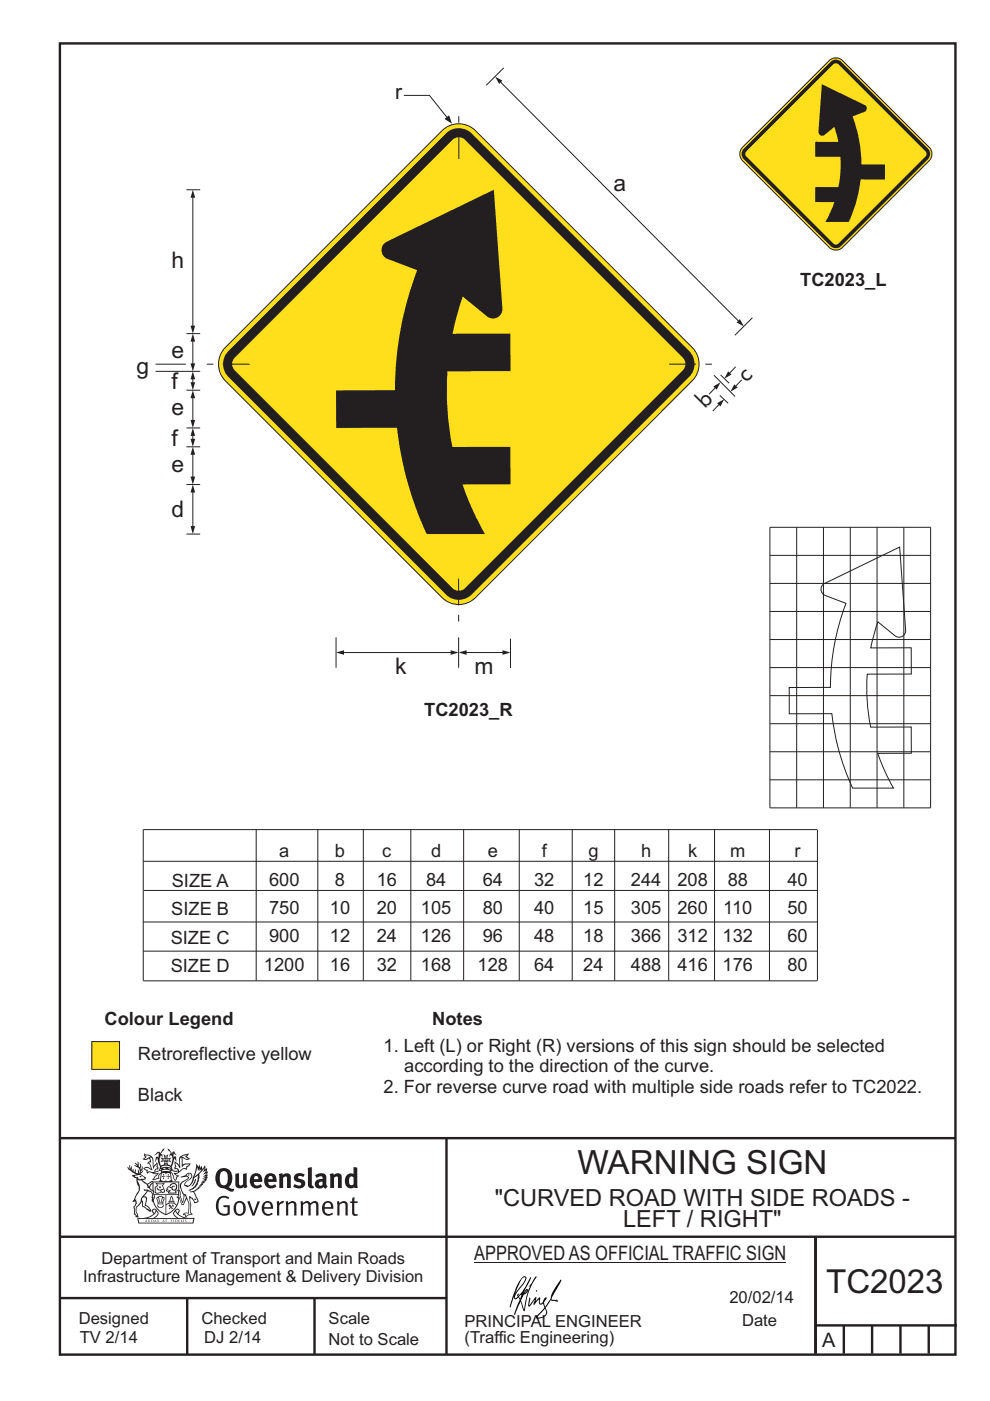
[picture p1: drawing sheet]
<svg xmlns="http://www.w3.org/2000/svg" width="210mm" height="297mm" viewBox="0 0 210 297" stroke-linecap="round" stroke-linejoin="round" font-family="sans-serif">
<g fill="none" stroke="#231f20" stroke-width=".51">
<path d="M12.7 9.2h190v278h-190zM12.7 241.3h189.9M94.7 241.4v45.8M12.7 275.2h82M12.7 262.2h190.1M39.7 275.2v12M66.7 275.2v12M173 262.2v24.8M173 281h30M179 281v6M185 281v6M191 281v6"/>
<path d="M197 281v6"/>
</g>
<path d="M100.6 267.7h66.2" fill="none" stroke="#231f20" stroke-width=".21"/>
<g fill="#231f20">
<path d="M47 248.5a2.55 2.55 0 0 0 0 2.7l.3 .1a.81 .81 0 0 0 1-.9v-.6a1.04 1.04 0 0 0-1.1-1.5zM46.3 248.1a1.82 1.82 0 0 1 2.1-.2 1.82 1.82 0 0 1 .9 1.9 2.29 2.29 0 0 1-.8 1.9l.7 .3h.5l-.2 .6a2.87 2.87 0 0 1-2-.7 2.12 2.12 0 0 1-1.7-3.1z" fill-rule="evenodd"/>
<path d="M49.9 248.9l.8-.2v2a.46 .46 0 0 0 .2 .6 .46 .46 0 0 0 .7-.2v-2.2l.7-.2v2.4l.2 .5-.6 .4-.2-.3a1.02 1.02 0 0 1-1.2 .2 1.02 1.02 0 0 1-.6-1.1z" fill-rule="evenodd"/>
<path d="M54 249.5l-.1 .5h.9a.49 .49 0 0 0-.2-.6 .49 .49 0 0 0-.6 .1zM53.4 249.2a1.34 1.34 0 0 1 1.6-.3 1.34 1.34 0 0 1 .6 1.5v.2h-1.7a.77 .77 0 0 0 .5 .8 .77 .77 0 0 0 .9-.3l.3 .4a1.59 1.59 0 0 1-2.1 .2 1.59 1.59 0 0 1-.4-2z" fill-rule="evenodd"/>
<path d="M57 249.5l-.1 .5h.9a.49 .49 0 0 0-.2-.6 .49 .49 0 0 0-.6 .1zM56.4 249.2a1.34 1.34 0 0 1 1.6-.3 1.34 1.34 0 0 1 .7 1.5v.2h-1.8a.77 .77 0 0 0 .5 .8 .77 .77 0 0 0 .9-.3l.3 .4a1.59 1.59 0 0 1-2 .2 1.59 1.59 0 0 1-.5-2z" fill-rule="evenodd"/>
<path d="M59.1 248.9l.8-.2 .1 .4a.95 .95 0 0 1 1-.3 .95 .95 0 0 1 .7 .8v2.3h-.8v-2.3a.46 .46 0 0 0-.8 .1v2.2h-.9z" fill-rule="evenodd"/>
<path d="M62.5 249.1a1.75 1.75 0 0 1 2.1-.1l-.2 .5-.6-.2a.43 .43 0 0 0-.6 .3l.4 .3a1.04 1.04 0 0 1 1.2 1.2 1.04 1.04 0 0 1-1.4 .9l-1.2-.4 .3-.6 1 .4 .4-.4a.88 .88 0 0 0-1-.5l-.4-.2-.1-.4z" fill-rule="evenodd"/>
<path d="M65.3 247.6l.8-.2 .1 3.8 .2 .2 .2 .5a.88 .88 0 0 1-1-.1 .88 .88 0 0 1-.3-1z" fill-rule="evenodd"/>
<path d="M67.8 250.6a.43 .43 0 0 0-.1 .7 .43 .43 0 0 0 .7-.1v-.7zM66.8 249.2a1.7 1.7 0 0 1 2.4 .1v1.8l.3 .4-.4 .5-.5-.3a1.03 1.03 0 0 1-1.7-.2 1.03 1.03 0 0 1 .8-1.5h.7v-.4a.8 .8 0 0 0-1.2 .1z" fill-rule="evenodd"/>
<path d="M69.9 248.9l.8-.2 .1 .4a.95 .95 0 0 1 1-.3 .95 .95 0 0 1 .7 .8v2.3h-.8v-2.3a.46 .46 0 0 0-.8 .1v2.2h-.8z" fill-rule="evenodd"/>
<path d="M74.3 249.5a1.48 1.48 0 0 0 0 1.7l.4 .1 .3-.2v-1.5l-.3-.2zM75 247.4l.8 .2 .1 4.3h-.7l-.1-.2a1.26 1.26 0 0 1-1.4 0 1.26 1.26 0 0 1-.6-1.3 1.29 1.29 0 0 1 .5-1.3 1.29 1.29 0 0 1 1.4-.2z" fill-rule="evenodd"/>
<path d="M46.4 253.9a1.72 1.72 0 0 1 2.2 0l-.2 .3a1.24 1.24 0 0 0-1.4-.1 1.24 1.24 0 0 0-.7 1.3 1.49 1.49 0 0 0 1.3 2l.7-.2v-1.3h-.9l-.1-.4h1.4v2a1.93 1.93 0 0 1-2.2-.1 1.93 1.93 0 0 1-.7-2.2l.2-.7z" fill-rule="evenodd"/>
<path d="M50.3 255.2a1.65 1.65 0 0 0 .3 2.2 .99 .99 0 0 0 1-1.5 .78 .78 0 0 0-.4-.8 .78 .78 0 0 0-.9 .1zM50 254.9a1.33 1.33 0 0 1 1.6-.1 1.33 1.33 0 0 1 .5 1.5 1.31 1.31 0 0 1-1.3 1.5 1.31 1.31 0 0 1-1.3-1.6l.1-.5z" fill-rule="evenodd"/>
<path d="M52.5 254.7l.4-.1 .9 2.6 .8-2.5h.5l-1.1 3h-.5z" fill-rule="evenodd"/>
<path d="M56.2 255.2l-.2 .7h1.4a.7 .7 0 0 0-.3-.8 .7 .7 0 0 0-.9 .1zM55.9 255a1.22 1.22 0 0 1 1.5-.2 1.22 1.22 0 0 1 .5 1.5h-1.9a.93 .93 0 0 0 .5 1 .93 .93 0 0 0 1.2-.2l.1 .3a1.43 1.43 0 0 1-1.7 .1 1.43 1.43 0 0 1-.6-1.7z" fill-rule="evenodd"/>
<path d="M58.7 254.8l.4-.2 .1 .5 .4-.3 .6-.2-.2 .6a.66 .66 0 0 0-.8 .6v1.9h-.4z" fill-rule="evenodd"/>
<path d="M60.6 254.8l.4-.2 .1 .5a.94 .94 0 0 1 1-.4 .94 .94 0 0 1 .8 .7v2.3h-.5l-.1-2.5a.81 .81 0 0 0-1.2 .3v2.2h-.4z" fill-rule="evenodd"/>
<path d="M63.7 254.7l.5-.1 .1 .5 .4-.3a.78 .78 0 0 1 1.1 .3 .9 .9 0 0 1 1-.5 .9 .9 0 0 1 .7 .8v2.3h-.4l-.1-2.5a.67 .67 0 0 0-1.1 .3v2.2h-.5v-2.4l-.4-.2-.7 .4v2.2h-.5z" fill-rule="evenodd"/>
<path d="M69 255.2l-.2 .7h1.4a.7 .7 0 0 0-.3-.8 .7 .7 0 0 0-.9 .1zM68.7 255a1.22 1.22 0 0 1 1.5-.2 1.22 1.22 0 0 1 .5 1.5h-1.9a.93 .93 0 0 0 .5 1 .93 .93 0 0 0 1.2-.2l.1 .3a1.44 1.44 0 0 1-1.7 .1 1.44 1.44 0 0 1-.6-1.7z" fill-rule="evenodd"/>
<path d="M71.4 254.8l.5-.2 .1 .5a.94 .94 0 0 1 1-.4 .94 .94 0 0 1 .7 .7v2.3h-.4l-.1-2.5a.81 .81 0 0 0-1.2 .3v2.2h-.5z" fill-rule="evenodd"/>
<path d="M74.7 254l.5-.2v.9h.7l-.1 .4h-.7l.1 2.2 .1 .1h.5l.1 .3a.75 .75 0 0 1-1.2-.6v-2h-.4v-.4h.4z" fill-rule="evenodd"/>
<path d="M30.8 244.9l1.1 .3-.9 .5h-.4l.5-.5zM31.8 245.5l.2-.1a2.44 2.44 0 0 1 .4 2l.1 .4 .7-1-.1 .6 .3 .3a.57 .57 0 0 0-.6 .8l-1-.2-.5 .2 .1-.5-.7-.2 .6-.2 1 .5 .1-.1-.6-1.3-.2-.1 .5-.1zM30.7 244.5l-.2 .4 .3 .4-.6 .4a1.04 1.04 0 0 0 1.4-.1l.2 .7h-.4l-.2 .4a.94 .94 0 0 1 .9 1.1l-.2-.1a1.16 1.16 0 0 0-1.5-.1l.3 .4 .4 .2 .1 .5 .2 .2v-.2a.94 .94 0 0 1 1.1 .2h.9l-1.2 1.2a1.13 1.13 0 0 0 1.2-.2l.4-.1-.1-.4 .5-.7a.83 .83 0 0 0-.6 1.1l-.3-.1-.7 .3 1.1-1.4-.5 .2-.5-.1 1.3-.5-.2-.2-.8 .4v-.3l.2-.2 .3 .1 .1-.3-.2-.4v-.6l-.2-.3-.6 .9v-.7a1.42 1.42 0 0 0-1.7-1.8z" fill-rule="evenodd"/>
<path d="M38.5 245.3l.5-.3 .7-.1-.6 .3 .8 .5h-.3zM38.3 245.5h.2l.1 2a1.69 1.69 0 0 1 1.5-.7l-.7 .5 .1 .5a1.1 1.1 0 0 0-1.5 .6l-.1-.5-.2-.2h-.5l.2-.4-.2-.7a1.42 1.42 0 0 1 .8 1.1l.2-.1zM37.1 246.2l.1 1-.2 .3v.5l.6-.1 .1 .2a.96 .96 0 0 1-1.1-.1l-.1 .1a1.06 1.06 0 0 0 1.3 .2v.1a.72 .72 0 0 1-1 .2l.3 .5 .6 .3-.4 .1-.1 .7-.3-.4-.3-1.1-.4-.4 .4 .9a1.54 1.54 0 0 0 .6 1.2l.2-.3a.58 .58 0 0 1 .5-.7l.1-.2h-.3l-.4-.3 .9-.5a.93 .93 0 0 1 1.1-.5l.1 .2 .2-.1 .1-.5a.99 .99 0 0 0 .7-.9l-1.3 .1-.4 .3v-1.5l.9 .4 .8-.3h-.3l-.5-.4 .4-.7-.7 .2a1.46 1.46 0 0 0-1.3 2.1v.4l-.2-.4z" fill-rule="evenodd"/>
<path d="M35.6 248.9l.2 .1-.1 .4h.3l-.3 .1v.5l-.1-.6h-.3l.3-.1z" fill-rule="evenodd"/>
<path d="M34.6 248.9l.2 .1-.1 .3 .4 .1h-.4v.6l-.1-.5-.3-.1h.3z" fill-rule="evenodd"/>
<path d="M34.3 248.8a.57 .57 0 0 1 .9 .2 .57 .57 0 0 1 .9-.2l.2 1.4-.2 .1a.57 .57 0 0 1-.9-.1 .69 .69 0 0 1-1.1 0zM34.2 248.1l-.3 2.1-.2 .4h2.9l-.1-.4-.3-2.1h-.2v.3l-.8-.1-.9 .1 .1-.3z" fill-rule="evenodd"/>
<path d="M34.2 252.4a.3 .3 0 0 0 .6 0 .3 .3 0 0 0-.6 0zM33.3 251l.3 .3-.3 .3a.79 .79 0 0 0 0 1.3l.8-.2-.1-.3a.55 .55 0 0 1-.7-.6h.1l.1 .3 .4 .1 .8-.2-.4-.7 .4-.3-.7 .1zM33 250.7l1.1 .2 .9-.2-.4 .7 .4 1.1a.56 .56 0 0 1-.8 .3l-.2 .1a.73 .73 0 0 1-.9 .1 .73 .73 0 0 1-.3-.9v-.4l.5-.4z" fill-rule="evenodd"/>
<path d="M35.6 251.9l.7-.5a.58 .58 0 0 1 1-.1 .58 .58 0 0 1-.5 .9l-.2-.3a.43 .43 0 0 1 .6-.3v-.1a.57 .57 0 0 0-.8 .2l-.2-.1-.3 .2 .4 .1a.55 .55 0 0 0 .9 .5v.5h-1.3l.3-.4-.1-.2-.6 .1 .2-.2-.2-.1zM35.4 251.8l-.1 .2a.39 .39 0 0 0 .2 .7l.3-.1-.2 .5h1.9l-.1-.8a.86 .86 0 0 0-.1-1.4 .86 .86 0 0 0-1.3 .4z" fill-rule="evenodd"/>
<path d="M36 254.8h.8v.2h-.8zM36.4 253.8l.2 .8h-.4zM36.4 253.5l-.3 .5-.1 .6h-.2v.4l-.7 .4 .1 .2a1.48 1.48 0 0 1 2.2 .1l.2-.1-.6-.5v-.5h-.2l-.1-.6z" fill-rule="evenodd"/>
<path d="M35.8 255.4l.3 .1 .2 .3 .3-.2-.2-.2a.38 .38 0 0 1 .4 .5l-.1-.2-.3 .3 .3 .2-.3 .2-.1-.3-.4 .3-.1-.2 .4-.3-.2-.1-.1 .1z" fill-rule="evenodd"/>
<path d="M34.5 254h.2v.2l-.3 .6h-.1zM33.6 255.3h.9v.2a.55 .55 0 0 1-.8 .4v-.2h-.2zM33.4 254h.2l.2 .8h-.2zM33.6 255h.8l.1 .1-.8 .1zM33.8 253.7h.5l-.2 1.1h-.2zM33.3 253.8l-.1 .3 .3 1.2a.48 .48 0 0 0-.1 .5 .48 .48 0 0 0 .4 .3l.6-.1a.49 .49 0 0 0 .2-.7l.3-1.2-.1-.3a1.42 1.42 0 0 0-1.5 0z" fill-rule="evenodd"/>
<path d="M33.6 251.6h.5l.1 .3h-.4z" fill-rule="evenodd"/>
<path d="M41.3 250.1l.3-.2-.2 .9-.6 .7h-.2l.5-.7z" fill-rule="evenodd"/>
<path d="M39.7 249l.3-.2 .5 .2a.88 .88 0 0 1-.6 1.1 1.22 1.22 0 0 0-.8 1.3l.5 .2a.72 .72 0 0 0 .9-.4l.5-.8 .2-.6 .8-.6v.3a2.85 2.85 0 0 1-2 2.8l.1 .1a2.13 2.13 0 0 0 1.9-1.5l-.1-.2a2.01 2.01 0 0 0 .3-1.8l1.2-1.3-.4 1 .7-.5-.7 1 .8-.4-.8 .8 .7-.1-.9 .5 .8-.1-.8 .4h.7l-.8 .3 .3 .2h-.4l.2 .4-.4-.1 .2 .3h-.4l.1 .3h-.1a2.16 2.16 0 0 1-2 1l.1 .2h.4a.76 .76 0 0 1 .7 .7l.5 1.2-.6 .2a1.45 1.45 0 0 0-1.2-1.3l.3 1.8-.1 1.9 .4 .2a1.07 1.07 0 0 0-1.2 .4v-.3l-.5-.2a.87 .87 0 0 1 1-.1l.1-.7a4.4 4.4 0 0 0-.6-3.1l-.1-.3h-.2a2.16 2.16 0 0 1-.7-2.2l.3-.3 1.2-.8a.55 .55 0 0 0-.4-.7zM37.8 252.4a.76 .76 0 0 1 .3 1.1l.6 1.6 .4-1.7 .2 .1a.61 .61 0 0 1-.1 .9l-.3 .9h-.2l-.7-1.6-.3 .1a1.18 1.18 0 0 0 .1-1.4zM41.8 247.5l.2 .8 .3-.6v.6l.3-.5a1.9 1.9 0 0 1-1.1 1.4l-.3 .3zM38.2 249.6l1.4-.1 .2 .1v.3l-.5 .3a1.26 1.26 0 0 0-1 1.9l.2 .7a1.84 1.84 0 0 1 .2 2l-.4-1.3a.96 .96 0 0 0-.4-1.3l-.4 .3a.78 .78 0 0 1-.1 1.3l.2 .2h.4l.4 1.1a.38 .38 0 0 0 .2 .4 .38 .38 0 0 0 .4-.1l.6-1.2a2.94 2.94 0 0 1 .3 2.5v.5l-.8-.1-.3 .4v.2l.4-.1 .1 .4 .2 .1a1.02 1.02 0 0 1 1.3-.5l-.1-.4-.3-.1 .2-1.7-.3-1.4 .1 .1a1.14 1.14 0 0 1 .7 .9 .63 .63 0 0 0 .9-.2 .63 .63 0 0 0-.2-.8l-.6-1.3 .9-.6 .2-.3 .2-.1v-.2h.3l-.1-.3h.4l-.1-.3 .5-.1-.2-.2 .5-.4 .1-.2-.3 .1 .5-.6-.3 .1 .3-.6-.4 .1 .4-.5v-.3l-.3 .2 .1-.6v-.3l-.4 .3-.1-.8-.5 .8-.2-.7-.2 .5-.3-.8-.1 .6-.5-.8-.1 1.4-.7 1.9a1.81 1.81 0 0 1-.9 1.4l-.6-.2a1.75 1.75 0 0 1 1.1-1.2 .75 .75 0 0 0 .1-1.3 .75 .75 0 0 0-1.2 .5z" fill-rule="evenodd"/>
<path d="M41.2 254.2l.3-.1 .1 .3h-.4z" fill-rule="evenodd"/>
<path d="M29.4 258.4h11.6l-.2 .8h-11.3zM31.3 258.2l.5-.1a2.48 2.48 0 0 0 1.4-1.3l.2 .6-.5 .5-.4 .3zM32.5 256.6l.3-.2 .2 .2-.3 .6zM37.2 256.8a2.65 2.65 0 0 0 1.8 1.4h-1.1l-.5-.3-.5-.5zM37.4 256.6l.2-.2 .3 .2-.3 .6zM29.2 258.2l.1 1.2h11.7l.3-1.1-.2-.1a4.1 4.1 0 0 1-3.3-.9l.3-.4-.1-.5a1.06 1.06 0 0 0-1.3 .9l.2 .4 .6 .5h-4.7l.3-.1a.84 .84 0 0 0 .6-.7 .84 .84 0 0 0-.5-.9l-.3-.2-.5 .1-.1 .5 .3 .4a4.2 4.2 0 0 1-3.4 .9z" fill-rule="evenodd"/>
<path d="M31 258.7l.1 .2h-.2zM31 258.6l-.3 .5 .4-.1 .2 .1z" fill-rule="evenodd"/>
<path d="M31.3 258.6h.2v.4a.25 .25 0 0 0 .3-.1 .25 .25 0 0 0-.1-.3h.1a.29 .29 0 0 1 0 .4 .29 .29 0 0 1-.4 0 .29 .29 0 0 1 0-.4z" fill-rule="evenodd"/>
<path d="M32.2 258.6a.22 .22 0 0 1 .3 .2 .22 .22 0 0 1-.3 .2zM32 258.6v.5a.33 .33 0 0 0 .5-.1 .33 .33 0 0 0 0-.4 .33 .33 0 0 0-.5 0z" fill-rule="evenodd"/>
<path d="M32.9 258.7l.1 .2h-.2zM32.9 258.6l-.2 .5 .3-.1 .2 .1z" fill-rule="evenodd"/>
<path d="M33.3 258.6h.2v.2l.3-.2-.2 .2 .2 .3-.3-.2-.1 .2h-.1l.2-.3z" fill-rule="evenodd"/>
<path d="M34.7 258.7l.1 .2h-.2zM34.7 258.6l-.3 .5 .4-.1 .2 .1z" fill-rule="evenodd"/>
<path d="M35 258.6h.4h-.1v.5h-.2l.1-.5z" fill-rule="evenodd"/>
<path d="M36.2 258.6h.3h-.2v.2h.2h-.2l.1 .3h-.2z" fill-rule="evenodd"/>
<path d="M36.7 258.6h.2v.5h-.2z" fill-rule="evenodd"/>
<path d="M37.3 258.6a.22 .22 0 0 1 .3 .2 .22 .22 0 0 1-.3 .2zM37.1 258.6v.5a.33 .33 0 0 0 .5-.1 .33 .33 0 0 0 0-.4 .33 .33 0 0 0-.5 0z" fill-rule="evenodd"/>
<path d="M37.8 258.6h.3h-.1v.2h.1h-.1v.2l.1 .1h-.3z" fill-rule="evenodd"/>
<path d="M38.3 258.6h.3l-.1 .4 .2 .1h-.4z" fill-rule="evenodd"/>
<path d="M38.9 258.6h.2v.5h-.2z" fill-rule="evenodd"/>
<path d="M39.3 258.6h.2l-.2 .1 .2 .2-.1 .2h-.1v-.2l.2 .1z" fill-rule="evenodd"/>
<path d="M34.2 247.4a1.51 1.51 0 0 1 2 .2 2.67 2.67 0 0 0-2.1 0zM35.7 247.6l.4 .2 .1 .2-.4-.1zM34.6 247.7l.4-.1 .2 .2h-.4zM34 247.9l.3 .1-.3 .1zM34.9 246.9l.3-.2 .2 .2zM34.9 245.7h.2v.4h-.2zM35 245.1l.2 .2 .2-.2-.1 .4h-.2zM35.1 246.3h.2l.1 .4-.2-.2-.2 .2zM35.3 245.7h.2v.4h-.2zM34.4 245.7l.3 .1v.2l-.3 .1 .2-.2zM35.7 245.8l.3-.1-.2 .2 .2 .2-.4-.1zM32.7 244.9l1-.5-.1 1-.2-.1-.4 .1-.2 1.1 .5-1 .2 .9a1.84 1.84 0 0 1 .3 1.7l.4 .1a2.48 2.48 0 0 1 2.2 .1l.2-.3-.2-.7 .7-1.7 .4 .6-.2-1-.2-.1-.2 .3v-.9l.6 .4-.6-.7h-.3l-.1 .4-.5-.8-.5-.3 .2 .4 .5 .6-.4 .7 .4-.3a2.06 2.06 0 0 1 0 2.2l-.6-.2-.1-.6 .1-.1 .8 .2-.4-.5 .4-.5-.7 .2-.2-.2 .2-.7-.5 .4-.5-.4 .2 .7-.2 .2-.7-.2 .4 .5-.4 .5 .7-.2 .2 .1-.2 .6-.5 .2a2.02 2.02 0 0 1 0-2.2l.3 .5-.1-.6-.3-.1 .8-1.2-.5 .3-.4 .7-.2-.3a.8 .8 0 0 0-.8 .5z" fill-rule="evenodd"/>
<path d="M29.2 250.1l.3 .2a.61 .61 0 0 1 .8 .3l.3 .2a.8 .8 0 0 1 .6 1l.4 .1 .5 .6a1 1 0 0 1 .5 1l-.1 .7v-.5h-.1a.96 .96 0 0 0-.8-1.3l-.3-.2h-.6l-.1-.1-.2 .1 .2 .3h.5l-1.1 1.4-.2 .9-.4 .6a1.33 1.33 0 0 0-.5 1.8l.2 .5a1.26 1.26 0 0 1-.5-1.4l-.1-.4a1.56 1.56 0 0 0 .4-1.7l-.3 .2 .2-.5a3.2 3.2 0 0 0 .7-3zM30.4 253.9h.4a2.06 2.06 0 0 1-.1 1.6l.7 .5 .4 .5-.6-.2-.8-.6-.1-.9a.51 .51 0 0 1 .1-.9zM28.6 249.3a1.52 1.52 0 0 1 2.1 .6l-1.1 .1-.2-.1-.2-.4-.4 .1zM27.5 247v.8l-.3-.4-.2 .1a3.1 3.1 0 0 0 2 1.5l-1 .1 .5 .6 .5 .1v1.1a1.84 1.84 0 0 1-.2 2.5l-.4 .9-.4 .4 .3 .1 .4-.1 .1 .4-.2 .5-.3 .2 .1 1.8 .2-.1 .2 .6h.2l.4-.1-.1-.5a1.3 1.3 0 0 1-.1-1.6l.8-1.1 .2 1.1 .6 .2 .4 .6 .2-.2 .2 .4 .5-.1a1.85 1.85 0 0 0-1.2-1.3l.1-.3a1.39 1.39 0 0 0 0-1.5h-.5l.5-.6a.66 .66 0 0 1 .9-.4 .66 .66 0 0 1 .3 .9l-.1 .4h.2v.1l-.2 .3 .2 .5 .2-.3a2.24 2.24 0 0 0 .1-2.2 .73 .73 0 0 1-.7-.6 .73 .73 0 0 1 .5-.8l.1-.2a.94 .94 0 0 0-.9 .8 .48 .48 0 0 1-.1-.5 .48 .48 0 0 1 .5-.3l.5-.3a.51 .51 0 0 0-.8 .2l-.5 .3-1-.8 .6-.1 .1-.5-1.1-.7 .5-.4v-.4l-.5 .5 .1-.2a.69 .69 0 0 0 .2-1.1v.5l-.3 .2 .1-1.1-.3-.2 .1 .6-.1 .2-.4-1.2v.6l-.7-.3 .6 .6-.6-.2 .2 .3a1 1 0 0 1 .8 1.5l-.2-.8v.8l-.5-.2-.1-.7-.2 .6-.2-.1v-.6l-.2 .4-.2-.2 .1-.7-.2 .5z" fill-rule="evenodd"/>
<path d="M29.5 249.5l.3-.2 .3 .3z" fill-rule="evenodd"/>
<path d="M32.4 250.5h5.6v2l-.2-.1v-1.7h-5.2v2.5h5.2v-.8l.1 .2-.1 1.1v-.3h-2.5v4a4.1 4.1 0 0 0 2.6-3.6l.1-.1a4 4 0 0 1-2.8 3.9 4.2 4.2 0 0 1-2.8-4.7l.1 1.3 .1-.1a3.8 3.8 0 0 0 2.5 3.3v-4h-2.5l-.2-.9z" fill-rule="evenodd"/>
<circle cx="40" cy="249.1" r=".17"/>
</g>
<path d="M19.5 220.8h5.9v5.9h-5.9z" fill-rule="evenodd" fill="#ffdf1b" stroke="#231f20" stroke-width=".21"/>
<path d="M19.5 229h5.9v5.9h-5.9z" fill-rule="evenodd" fill="#231f20" stroke="#231f20" stroke-width=".21"/>
<g fill="#000">
<path d="M111.6 273.7l.2-.2-.5 .7zM110.4 274.5l.2 .1-.3 .8-.2-.5zM110.9 270.9h.5a9.3 9.3 0 0 1-2 3.1l-.1 .3 1-2.5zM110.6 271a14.7 14.7 0 0 0-2.2 4.9l-.3 1.2 .1 .1 .8-2.3a.42 .42 0 0 0 .2 .6 .42 .42 0 0 0 .6-.3l.2-.1 .2 .5-1.1 3.2h.2l1.1-2.9 .6 1.9 .2 .2 .2-.5a13.5 13.5 0 0 1 2-6.2l.4-.5-.1-.2-1.6 2.1 .4-.1a14.9 14.9 0 0 0-1.3 5.1l-.4-1.1a1.39 1.39 0 0 1 .2-1.9l.1-.2a.92 .92 0 0 0 .8-1.2 .75 .75 0 0 0-.8 .7l-.1 .2 1.6-3.4h-.1l-.4 .7a10.5 10.5 0 0 1-2.2 3.3l.2-.5a.32 .32 0 0 0-.4 .2 .32 .32 0 0 0 .1 .4l-.5 .4a3.2 3.2 0 0 1 1.1-2.3l.5-.6a2.49 2.49 0 0 0 .7-1.6l-.4-.2z" fill-rule="evenodd"/>
<path d="M113.7 273.6l.3 .2h-.3z" fill-rule="evenodd"/>
<path d="M115.6 277.5a1.15 1.15 0 0 1 .1 1.3 1.15 1.15 0 0 1-1.2 .5l-.6 .1zM112.2 275.2l-.2 1.6 .2 .2 1.2-1.5-.2 1.1 1.1-1.1a.94 .94 0 0 0 .4 1.1l.5-.3 .3 .9-1.2 1.3a.98 .98 0 0 0-.5 1 1.9 1.9 0 0 0 2.3-1.3l-.1-.2a1.02 1.02 0 0 1 .2-1.4l.6-1 1.5 .3-.2-.4v.2l-1.1-.1v-.3l2-3.6 .1-.2-.2-.2-1.7 2.8a6.6 6.6 0 0 1-1.6 2.9l-.1-.2a1.01 1.01 0 0 1 .4-1.4l.1-.2-.3-.1-.4 .4-.1 .5-.6 .4-.1-.4 .1-.9-.2-.1-.9 1 .3-1h-.2l-1.4 1.8 .3-1.5v-.1z" fill-rule="evenodd"/>
</g>
<g fill="none" stroke="#231f20" stroke-width=".21">
<path d="M163.3 117.7h34.1M163.3 111.8h34.1v59.5h-34.1zM169 111.8v59.5M174.7 111.8v59.5M180.3 111.8v59.5M186 111.8v59.5M191.7 111.8v59.5M163.3 135.6h34.1M163.3 129.6h34.1M163.3 123.7h34.1M163.3 159.4h34.1M163.3 153.4h34.1"/>
<path d="M163.3 147.5h34.1M163.3 141.5h34.1M163.3 165.3h34.1"/>
</g>
<path d="M47.8 73.7l46-46a5 5 0 0 1 7.1 0l45.9 46a5 5 0 0 1 0 7.1l-45.9 45.9a5 5 0 0 1-7.1 0l-46-45.9a5 5 0 0 1 0-7.1z" fill-rule="evenodd" fill="#ffdf1b" stroke="#231f20" stroke-width=".21"/>
<path d="M94.6 28.3a3.9 3.9 0 0 1 5.5 0l46.1 46.1a3.9 3.9 0 0 1 0 5.5l-46.1 46.1a3.9 3.9 0 0 1-5.5 0l-46.2-46.1a3.9 3.9 0 0 1 0-5.5z" fill-rule="evenodd" fill="#231f20"/>
<path d="M49.8 75.8l46.2-46.2a1.88 1.88 0 0 1 2.6 0l46.2 46.2a1.88 1.88 0 0 1 0 2.7l-46.2 46.2a1.88 1.88 0 0 1-2.6 0l-46.2-46.2a1.88 1.88 0 0 1 0-2.7z" fill-rule="evenodd" fill="#ffdf1b"/>
<path d="M81.6 51.6l23.1-11.4 1.9 25.2a2 2 0 0 1-1.1 1.9 2 2 0 0 1-2.2-.2l-5.2-4.2-1.3 4.3-.8 3.6 12.3-.1v8h-13.4a60.7 60.7 0 0 0 1.1 16.1l12.3-.1v8h-10.2l1.9 4.9 2.9 5.6h-12.4a72.6 72.6 0 0 1-6.3-22.5h-12.9v-7.9l12.5-.1a71.7 71.7 0 0 1 4.7-25.4l-6.3-2.4a2 2 0 0 1-.6-3.3z" fill-rule="evenodd" fill="#231f20"/>
<path d="M85.7 20.2h5.4l3.8 4.8" fill="none" stroke="#231f20" stroke-width=".21"/>
<path d="M94.3 25.2l1-.8 .6 1.8z" fill="#231f20"/>
<path d="M106.1 17.3l50.6 50.8" fill="none" stroke="#231f20" stroke-width=".21"/>
<g fill="#231f20">
<path d="M156.2 68.4l.7-.7 .9 1.5z"/>
<path d="M105 16.2l1.6 .9-.7 .7z"/>
</g>
<path d="M106.9 14.4l-3.8 3.7M151.4 79.6l4.5 4.5M152.8 79.5l1.8 1.7M159.6 67.4l-3.7 3.7M152.6 85.7l-1.4 1.4M152.7 83.8l1.7 1.7" fill="none" stroke="#231f20" stroke-width=".21"/>
<path d="M152.1 85.5l1.5-.9-.8 1.6z" fill="#231f20"/>
<path d="M156 77.8l-1.3 1.4" fill="none" stroke="#231f20" stroke-width=".21"/>
<path d="M154.4 78.7l.7 .7-1.5 .9z" fill="#231f20"/>
<path d="M157.3 80.5l-1.3 1.4" fill="none" stroke="#231f20" stroke-width=".21"/>
<path d="M155.7 81.5l.7 .7-1.5 .8z" fill="#231f20"/>
<path d="M151.8 82.2l-1.4 1.4" fill="none" stroke="#231f20" stroke-width=".21"/>
<path d="M151.3 81.9l1.5-.8-.8 1.5z" fill="#231f20"/>
<path d="M97.3 24.6v1.4M97.3 28v5.7M33 77.2h6.4M43.9 77.2h1.4M47.3 77.2h5.7M141.9 77.2h5.7M149.6 77.2h1.4M97.3 135.1v6.5M97.3 122.7v5.7M97.3 130.4v1.4M98.8 138.4h7.9M108.3 135.4v6.2" fill="none" stroke="#231f20" stroke-width=".21"/>
<g fill="#231f20">
<path d="M106.6 137.9l1.7 .5-1.7 .4z"/>
<path d="M97.3 138.4l1.7-.5v.9z"/>
</g>
<path d="M40.9 104.3v7.4" fill="none" stroke="#231f20" stroke-width=".21"/>
<g fill="#231f20">
<path d="M40.9 102.7l.5 1.7h-1z"/>
<path d="M40.4 111.5h1l-.5 1.7z"/>
</g>
<path d="M40.9 96.3v4.9M39.5 113.2h3" fill="none" stroke="#231f20" stroke-width=".21"/>
<g fill="#231f20">
<path d="M40.4 101h1l-.5 1.7z"/>
<path d="M40.9 94.7l.5 1.7h-1z"/>
</g>
<path d="M40.9 92.3v.9" fill="none" stroke="#231f20" stroke-width=".21"/>
<g fill="#231f20">
<path d="M40.9 90.7l.5 1.7h-1z"/>
<path d="M40.4 93h1l-.5 1.7z"/>
</g>
<path d="M40.9 72.3v4.9M39.5 94.7h3M39.5 102.7h3" fill="none" stroke="#231f20" stroke-width=".21"/>
<g fill="#231f20">
<path d="M40.4 77h1l-.5 1.7z"/>
<path d="M40.9 70.7l.5 1.7h-1z"/>
</g>
<path d="M39.5 70.7h3M72.8 138.4h22.9" fill="none" stroke="#231f20" stroke-width=".21"/>
<g fill="#231f20">
<path d="M71.3 138.4l1.7-.5v.9z"/>
<path d="M95.6 137.9l1.7 .5-1.7 .4z"/>
</g>
<path d="M40.9 84.3v4.9M71.3 135.1v6.5" fill="none" stroke="#231f20" stroke-width=".21"/>
<g fill="#231f20">
<path d="M40.4 89h1l-.5 1.7z"/>
<path d="M40.9 82.7l.5 1.7h-1z"/>
</g>
<path d="M39.5 90.7h3M39.5 82.7h3M40.9 80.3v.9" fill="none" stroke="#231f20" stroke-width=".21"/>
<g fill="#231f20">
<path d="M40.9 78.7l.5 1.7h-1z"/>
<path d="M40.4 81h1l-.5 1.7z"/>
</g>
<path d="M39.5 40.2h3M40.9 41.8v27.4M33 78.7h9.5" fill="none" stroke="#231f20" stroke-width=".21"/>
<g fill="#231f20">
<path d="M40.9 40.2l.5 1.7h-1z"/>
<path d="M40.4 69h1l-.5 1.7z"/>
</g>
<path d="M174.5 124l16.3-8 1.3 17.6a1.4 1.4 0 0 1-.8 1.3 1.4 1.4 0 0 1-1.5-.1l-3.6-3-1.5 5.6 8.6-.1v5.6h-9.4a42.5 42.5 0 0 0 .8 11.3l8.6-.1v5.6h-7.1l1.3 3.4 2 4h-8.7a50.8 50.8 0 0 1-4.4-15.8h-9v-5.5l8.7-.1a50.2 50.2 0 0 1 3.3-17.8l-4.3-1.6a1.4 1.4 0 0 1-.6-2.3z" fill="none" stroke="#231f20" stroke-width=".21"/>
<path d="M157.5 31.2l18.4-18.4a2.01 2.01 0 0 1 2.8 0l18.4 18.4a2.01 2.01 0 0 1 0 2.9l-18.4 18.3a2.01 2.01 0 0 1-2.8 0l-18.4-18.3a2.01 2.01 0 0 1 0-2.9z" fill-rule="evenodd" fill="#ffdf1b" stroke="#231f20" stroke-width=".21"/>
<path d="M157.7 31.5l18.5-18.4a1.56 1.56 0 0 1 2.2 0l18.4 18.4a1.56 1.56 0 0 1 0 2.2l-18.4 18.5a1.56 1.56 0 0 1-2.2 0l-18.5-18.5a1.56 1.56 0 0 1 0-2.2z" fill-rule="evenodd" fill="#231f20"/>
<path d="M176.8 13.6a.75 .75 0 0 1 1 0l18.5 18.5a.75 .75 0 0 1 0 1.1l-18.5 18.4a.75 .75 0 0 1-1 0l-18.5-18.4a.75 .75 0 0 1 0-1.1z" fill-rule="evenodd" fill="#ffdf1b"/>
<path d="M174.3 17.9l9.1 4.4a.8 .8 0 0 1 .4 .7 .8 .8 0 0 1-.5 .7l-2.5 1a28.7 28.7 0 0 1 1.9 10.2h5v3.2l-5.2-.1-.9 4.9-1.6 4.2h-4.9l1.1-2.4 .8-1.8-4.1-.1v-3.1h4.9a24.3 24.3 0 0 0 .5-6.4l-5.4-.1v-3.1h4.9l-.8-3.2-2.1 1.7a.8 .8 0 0 1-.9 .1 .8 .8 0 0 1-.4-.8z" fill-rule="evenodd" fill="#231f20"/>
<g fill="none" stroke="#231f20" stroke-width=".21">
<path d="M54.3 175.9v32M67.4 175.9v32M77.1 175.9v32M87.1 175.9v32M98.3 175.9v32M110.1 175.9v32M121.4 175.9v32M130.4 175.9v32M141.8 175.9v32M151.6 175.9v32M163.2 175.9v32M173.3 175.9h-142.9v32"/>
<path d="M173.4 175.9v32M30.4 182.6h143M30.4 195.5h142.9M30.5 188.8h142.9M30.4 201.7h142.9M30.4 208h142.9"/>
</g>
<text font-size="7.1" fill="#231f20" x="122.5" y="249">WARNING SIGN</text>
<text font-size="7" fill="#231f20" x="175.3" y="274.1">TC2023</text>
<g font-size="5" fill="#231f20">
<text x="104.9" y="255.6">&quot;CURVED ROAD WITH SIDE ROADS -</text>
<text x="132.2" y="260.2">LEFT / RIGHT&quot;</text>
</g>
<g font-size="4.9" fill="#231f20">
<text x="130.2" y="40.5">a</text>
<text x="36.4" y="56.7">h</text>
<text x="36.4" y="76">e</text>
<text x="29" y="79.4">g</text>
<text x="36.4" y="82.5">f</text>
<text x="158.3" y="81.3" transform="rotate(-45 158.3 81.3)">c</text>
<text x="36.4" y="88">e</text>
<text x="149.5" y="86.8" transform="rotate(-45 149.5 86.8)">b</text>
<text x="36.4" y="94.5">f</text>
<text x="36.4" y="100">e</text>
<text x="36.4" y="109.7">d</text>
<text x="83.8" y="142.9">k</text>
<text x="100.6" y="142.9">m</text>
</g>
<text font-size="4.5" fill="#231f20" x="83.8" y="20.9">r</text>
<g font-size="4.2" fill="#231f20">
<text x="100.6" y="267.2">APPROVED AS OFFICIAL TRAFFIC SIGN</text>
<text x="174.4" y="285.6">A</text>
</g>
<g font-size="3.9" fill="#231f20">
<text x="169.7" y="60.7">TC2023_L</text>
<text x="90" y="151.8">TC2023_R</text>
<text x="59.2" y="181.7">a</text>
<text x="71" y="181.7">b</text>
<text x="81.1" y="181.7">c</text>
<text x="91.4" y="181.7">d</text>
<text x="103.5" y="181.7">e</text>
<text x="114.9" y="181.7">f</text>
<text x="124.8" y="181.7">g</text>
<text x="136" y="181.7">h</text>
<text x="145.9" y="181.7">k</text>
<text x="154.9" y="181.7">m</text>
<text x="168.5" y="181.7">r</text>
<text x="36.4" y="188">SIZE A</text>
<text x="57.1" y="187.7">600</text>
<text x="71" y="187.7">8</text>
<text x="79.9" y="187.7">16</text>
<text x="90.4" y="187.7">84</text>
<text x="102.4" y="187.7">64</text>
<text x="113.3" y="187.7">32</text>
<text x="123.7" y="187.7">12</text>
<text x="133.8" y="187.7">244</text>
<text x="143.7" y="187.7">208</text>
<text x="154.3" y="187.7">88</text>
<text x="167" y="187.7">40</text>
<text x="36.3" y="194.1">SIZE B</text>
<text x="57.1" y="193.8">750</text>
<text x="70" y="193.8">10</text>
<text x="79.9" y="193.8">20</text>
<text x="89.3" y="193.8">105</text>
<text x="102.4" y="193.8">80</text>
<text x="113.3" y="193.8">40</text>
<text x="123.7" y="193.8">15</text>
<text x="133.8" y="193.8">305</text>
<text x="143.7" y="193.8">260</text>
<text x="153.4" y="193.8">110</text>
<text x="167" y="193.8">50</text>
<text x="36.2" y="200.1">SIZE C</text>
<text x="57.1" y="199.8">900</text>
<text x="70" y="199.8">12</text>
<text x="79.9" y="199.8">24</text>
<text x="89.3" y="199.8">126</text>
<text x="102.4" y="199.8">96</text>
<text x="113.3" y="199.8">48</text>
<text x="123.7" y="199.8">18</text>
<text x="133.8" y="199.8">366</text>
<text x="143.7" y="199.8">312</text>
<text x="153.3" y="199.8">132</text>
<text x="167" y="199.8">60</text>
<text x="36.2" y="206.1">SIZE D</text>
<text x="56" y="205.8">1200</text>
<text x="70" y="205.8">16</text>
<text x="79.9" y="205.8">32</text>
<text x="89.3" y="205.8">168</text>
<text x="101.3" y="205.8">128</text>
<text x="113.3" y="205.8">64</text>
<text x="123.7" y="205.8">24</text>
<text x="133.8" y="205.8">488</text>
<text x="143.7" y="205.8">416</text>
<text x="153.3" y="205.8">176</text>
<text x="167" y="205.8">80</text>
<text x="22.2" y="217.3">Colour Legend</text>
<text x="91.7" y="217.3">Notes</text>
<text x="29.3" y="224.8">Retroreflective yellow</text>
<text x="81.4" y="223">1. Left (L) or Right (R) versions of this sign should be selected</text>
<text x="85.7" y="227.4">according to the direction of the curve.</text>
<text x="29.3" y="233.3">Black</text>
<text x="81.4" y="231.7">2. For reverse curve road with multiple side roads refer to TC2022.</text>
</g>
<g font-size="3.5" fill="#231f20">
<text x="21.5" y="267.9">Department of Transport and Main Roads</text>
<text x="17.7" y="271.8">Infrastructure Management &amp; Delivery Division</text>
<text x="16.7" y="280.7">Designed</text>
<text x="42.7" y="280.7">Checked</text>
<text x="69.7" y="280.7">Scale</text>
<text x="98.5" y="281.4">PRINCIPAL ENGINEER</text>
<text x="154.7" y="276.2">20/02/14</text>
<text x="157.4" y="281.2">Date</text>
<text x="16.9" y="284.8">TV 2/14</text>
<text x="43.3" y="284.8">DJ 2/14</text>
<text x="69.7" y="285.2">Not to Scale</text>
<text x="98.5" y="284.8">(Traffic Engineering)</text>
</g>
</svg>
